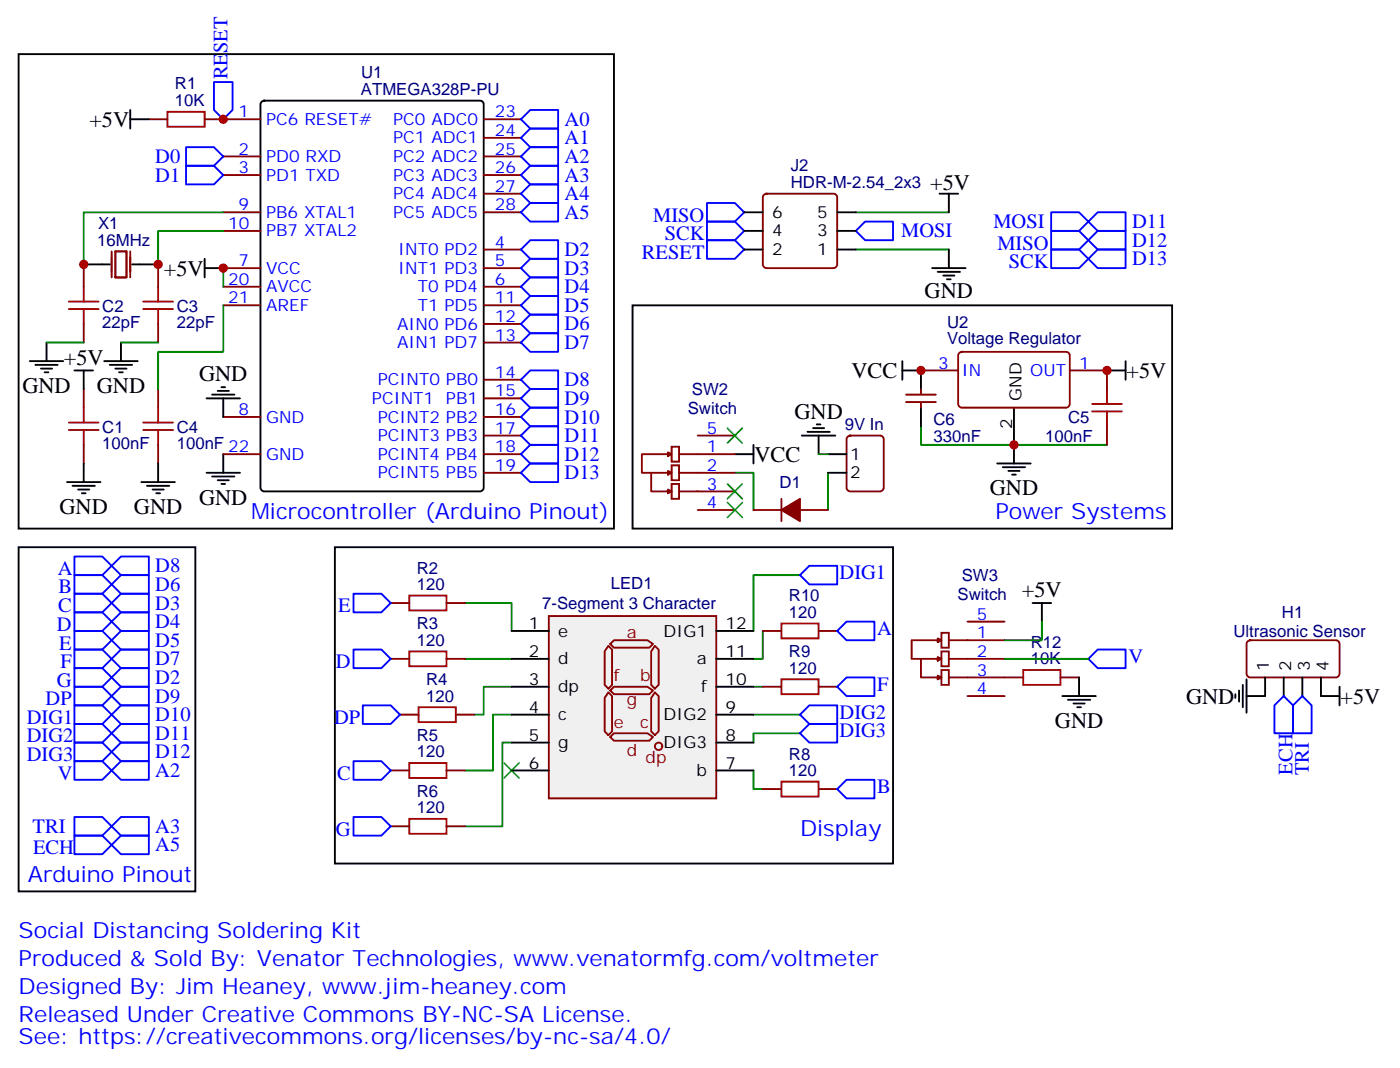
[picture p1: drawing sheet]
<svg xmlns="http://www.w3.org/2000/svg" width="265mm" height="202mm" viewBox="0 0 265 202" stroke-linecap="round" stroke-linejoin="round" font-family="sans-serif">
<g fill="none" stroke="#008700" stroke-width=".35">
<path d="M42.3 40.3h-26.4v10.5M42.3 43.8h-12.3v7M42.3 57.9v8.8h-12.3v7.1M42.3 50.8v3.6M8.8 64.9h7.1M22.9 64.9h7.1M139.3 89.6h3.6v7.1M155.2 86.1h1.8M157 89.6v7.1M174.6 80.8v3.5h35.3M88.2 114.3h8.8v5.3M144.6 119.6v5.3h-1.7"/>
<path d="M151.7 109h-8.8v10.6M88.2 124.9h8.8M97 130.2h-5.3v5.3h-1.7M97 135.5h-3.5v10.6h-5.3M142.9 130.2h1.7M142.9 135.5h8.8M151.7 139h-8.8v1.8M97 140.8h-1.8v15.9h-7M142.9 146.1v3.5h1.7"/>
</g>
<g fill="none" stroke="#000" stroke-width=".35">
<path d="M3.5 10.3h112.9v89.9h-112.9zM49.6 19.3l.5-.2h40.9a.71 .71 0 0 1 .7 .7v72.7a.76 .76 0 0 1-.7 .7h-40.9a.76 .76 0 0 1-.7-.7v-72.7zM24.7 22.6h3.5M24.7 20.8v3.6M15.9 50.1h4.9M25 50.1h5M38.8 50.8h3.5M38.8 49.1v3.5M119.9 57.9h102.3v42.3h-102.3zM5.6 68.5h6.4M6.7 69.2h4.2M7.8 69.9h2.1"/>
<path d="M8.5 70.6h.7M8.8 64.9v3.6M14.1 70.2h3.5M15.9 70.2v3.6M19.8 68.5h6.3M20.8 69.2h4.2M21.9 69.9h2.1M22.6 70.6h.7M22.9 64.9v3.6M39.2 75.5h6.3M40.2 74.8h4.2M41.3 74.1h2.1"/>
<path d="M42 73.4h.7M42.3 75.5v3.6M171.1 70.2h3.5v3.6M171.1 68.5v3.5M174.6 77.3v3.5M192.3 77.3v10.6M209.9 70.2h3.5M213.4 68.5v3.5M12.7 91.4h6.3M13.8 92.1h4.2M14.8 92.8h2.1M15.5 93.5h.7"/>
<path d="M15.9 87.9v3.5M26.8 91.4h6.4M27.9 92.1h4.2M28.9 92.8h2.1M29.6 93.5h.7M30 87.9v3.5M39.2 89.6h6.3M40.2 90.3h4.2M41.3 91.1h2.1M42 91.8h.7M42.3 86.1v3.5M139.3 86.1h3.6"/>
<path d="M142.9 84.3v3.6M152 82.6h6.4M153.1 81.9h4.2M154.2 81.2h2.1M154.9 80.5h.7M155.2 82.6v3.5M157 89.6h3.5M157 86.1h3.5M189.1 87.9h6.3M190.1 88.6h4.3M191.2 89.3h2.1M191.9 90h.7"/>
<path d="M3.5 103.8h33.5v65.2h-33.5zM63.5 103.8h105.8v59.9h-105.8z"/>
</g>
<g fill="none" stroke="#a10000" stroke-width=".35">
<path d="M31.7 21.2h7.1v2.8h-7.1zM13.1 58.6h5.6M13.1 57.2h5.6M15.9 54.4v2.8M15.9 58.6v2.8M27.2 58.6h5.6M27.2 57.2h5.6M30 54.4v2.8M30 58.6v2.8M15.9 77.3v2.8M30 77.3v2.8M207.1 78h5.6"/>
<path d="M207.1 76.6h5.6M209.9 73.8v2.8M209.9 78v2.8M13.1 80.1h5.6M13.1 81.5h5.6M15.9 81.5v2.8M27.2 80.1h5.6M27.2 81.5h5.6M30 81.5v2.8M77.6 112.9h7.1v2.8h-7.1zM148.2 118.2h7v2.8h-7zM77.6 123.5h7.1v2.8h-7.1z"/>
<path d="M79.4 134.1h7v2.8h-7zM148.2 128.8h7v2.8h-7zM77.6 155.3h7.1v2.8h-7.1zM77.6 144.7h7.1v2.8h-7.1zM148.2 148.2h7v2.8h-7z"/>
</g>
<g fill="none" stroke="#870000" stroke-width=".35">
<path d="M28.2 22.6h3.5M38.8 22.6h10.6M42.3 29.7h7.1M42.3 33.2h7.1M91.7 22.6h7.1M91.7 29.7h7.1M91.7 33.2h7.1M91.7 26.1h7.1M91.7 36.7h7.1M15.9 50.8v3.6M21.2 47.7v4.9M21.9 47.7h2.1v4.9h-2.1z"/>
<path d="M24.7 47.7v4.9M30 50.8v3.6M42.3 50.8h7.1M42.3 54.4h7.1M42.3 40.3h7.1M42.3 43.8h7.1M42.3 57.9h7.1M91.7 47.3h7.1M91.7 50.8h7.1M91.7 54.4h7.1M91.7 40.3h7.1M91.7 57.9h7.1"/>
<path d="M15.9 61.4v3.5M15.9 73.8v3.5M30 61.4v3.5M30 73.8v3.5M42.3 79.1h7.1M91.7 79.1h7.1M91.7 61.4h7.1M91.7 64.9h7.1M91.7 72h7.1M91.7 75.5h7.1M171.8 76.2h5.6M171.8 74.8h5.6"/>
<path d="M174.6 73.8v1M174.6 76.2v1.1M174.6 70.2h7.1M181.9 66.9l.5-.2h19.7a.71 .71 0 0 1 .7 .7v9.2a.76 .76 0 0 1-.7 .7h-19.7a.76 .76 0 0 1-.7-.7v-9.2zM202.8 70.2h7.1v3.6M15.9 84.3v3.6M30 84.3v3.6M42.3 86.1h7.1M91.7 82.6h7.1M91.7 86.1h7.1M91.7 89.6h7.1M123.5 89.6v3.6h3.9"/>
<path d="M126.6 92.8l.8 .4-.8 .3zM126.6 89.3l.8 .3-.8 .4zM126.6 85.8l.8 .3-.8 .4zM127 86.1h-5.3v3.5h5.7M127.4 84.7h1.4v2.8h-1.4zM127.4 88.2h1.4v2.9h-1.4zM127.4 91.8h1.4v2.8h-1.4zM128.8 86.1h10.5M128.8 89.6h10.5M128.8 93.2h10.5M132.3 96.7h7M132.3 82.6h7"/>
<path d="M142.9 96.7h5.3M148.2 94.6v4.2M151.7 96.7h5.3M160.7 82.8l.5-.2h5.7a.71 .71 0 0 1 .7 .7v9.2a.76 .76 0 0 1-.7 .7h-5.7a.76 .76 0 0 1-.7-.7v-9.2zM209.9 80.8v3.5M74.1 114.3h3.5M84.7 114.3h3.5M144.6 119.6h3.6M155.2 119.6h3.5M74.1 124.9h3.5M75.8 135.5h3.6M84.7 124.9h3.5"/>
<path d="M86.4 135.5h3.6M144.6 130.2h3.6M155.2 130.2h3.5M74.1 156.7h3.5M74.1 146.1h3.5M84.7 156.7h3.5M84.7 146.1h3.5M144.6 149.6h3.6M155.2 149.6h3.5"/>
</g>
<path d="M148.2 96.7l3.5-2.1v4.2z" fill="#870000" stroke="#870000" stroke-width=".35"/>
<g fill="none" stroke="#00f" stroke-width=".35">
<path d="M35.3 27.9h5.3l1.7 1.8-1.7 1.7h-5.3zM35.3 31.4h5.3l1.7 1.8-1.7 1.8h-5.3zM98.8 26.1l1.7-1.7h5.3v3.5h-5.3zM98.8 29.7l1.7-1.8h5.3v3.5h-5.3zM98.8 33.2l1.7-1.8h5.3v3.6h-5.3zM98.8 36.7l1.7-1.7h5.3v3.5h-5.3zM100.5 20.8h5.3v3.6h-5.3l-1.7-1.8zM98.8 40.3l1.7-1.8h5.3v3.5h-5.3zM98.8 47.3l1.7-1.8h5.3v3.6h-5.3zM98.8 50.8l1.7-1.7h5.3v3.5h-5.3zM98.8 57.9l1.7-1.8h5.3v3.6h-5.3zM100.5 52.6h5.3v3.5h-5.3l-1.7-1.7z"/>
<path d="M98.8 61.4l1.7-1.7h5.3v3.5h-5.3zM98.8 64.9l1.7-1.7h5.3v3.5h-5.3zM98.8 75.5l1.7-1.7h5.3v3.5h-5.3zM98.8 79.1l1.7-1.8h5.3v3.5h-5.3zM100.5 70.2h5.3v3.6h-5.3l-1.7-1.8zM98.8 82.6l1.7-1.8h5.3v3.5h-5.3zM98.8 86.1l1.7-1.8h5.3v3.6h-5.3zM98.8 89.6l1.7-1.7h5.3v3.5h-5.3zM14.1 119.6h5.3l1.8 1.8-1.8 1.8h-5.3zM14.1 116.1h5.3l1.8 1.8-1.8 1.7h-5.3zM14.1 112.6h5.3l1.8 1.7-1.8 1.8h-5.3zM14.1 109h5.3l1.8 1.8-1.8 1.8h-5.3z"/>
<path d="M14.1 105.5h5.3l1.8 1.8-1.8 1.7h-5.3zM21.2 107.3l1.7-1.8h5.3v3.5h-5.3zM21.2 110.8l1.7-1.8h5.3v3.6h-5.3zM21.2 114.3l1.7-1.7h5.3v3.5h-5.3zM22.9 116.1h5.3v3.5h-5.3l-1.7-1.7zM67 112.6h5.3l1.8 1.7-1.8 1.8h-5.3zM153.5 107.3h5.2v3.5h-5.2l-1.8-1.8zM158.7 119.6l1.8-1.7h5.3v3.5h-5.3zM14.1 130.2h5.3l1.8 1.8-1.8 1.7h-5.3zM14.1 126.7h5.3l1.8 1.7-1.8 1.8h-5.3zM14.1 137.3h5.3l1.8 1.7-1.8 1.8h-5.3zM14.1 123.2h5.3l1.8 1.7-1.8 1.8h-5.3z"/>
<path d="M14.1 133.7h5.3l1.8 1.8-1.8 1.8h-5.3zM21.2 139l1.7-1.7h5.3v3.5h-5.3zM21.2 135.5l1.7-1.8h5.3v3.6h-5.3zM21.2 132l1.7-1.8h5.3v3.5h-5.3zM21.2 124.9l1.7-1.7h5.3v3.5h-5.3zM21.2 121.4l1.7-1.8h5.3v3.6h-5.3zM21.2 128.4l1.7-1.7h5.3v3.5h-5.3zM67 123.2h5.3l1.8 1.7-1.8 1.8h-5.3zM68.8 133.7h5.3l1.7 1.8-1.7 1.8h-5.3zM151.7 135.5l1.8-1.8h5.2v3.6h-5.2zM151.7 139l1.8-1.7h5.2v3.5h-5.2zM158.7 130.2l1.8-1.8h5.3v3.6h-5.3z"/>
<path d="M14.1 140.8h5.3l1.8 1.8-1.8 1.7h-5.3zM14.1 144.3h5.3l1.8 1.8-1.8 1.7h-5.3zM21.2 142.6l1.7-1.8h5.3v3.5h-5.3zM21.2 146.1l1.7-1.8h5.3v3.5h-5.3zM67 144.3h5.3l1.8 1.8-1.8 1.7h-5.3zM67 154.9h5.3l1.8 1.8-1.8 1.7h-5.3zM158.7 149.6l1.8-1.8h5.3v3.6h-5.3z"/>
</g>
<path d="M137.9 81.2l2.9 2.8M137.9 91.8l2.9 2.8M137.9 95.3l2.9 2.8M140.8 81.2l-2.9 2.8M140.8 91.8l-2.9 2.8M140.8 95.3l-2.9 2.8M95.6 144.7l2.8 2.8M98.4 144.7l-2.8 2.8" fill="none" stroke="#3c3" stroke-width=".35"/>
<path d="M104.1 116.8h31.7v34.6h-31.7z" fill="#f0f0f0" stroke="#870000" stroke-width=".35"/>
<path d="M97 119.6h7.1M97 124.9h7.1M97 130.2h7.1M97 135.5h7.1M135.8 130.2h7.1M135.8 135.5h7.1M97 140.8h7.1M97 146.1h7.1M135.8 140.8h7.1M135.8 146.1h7.1" fill="none" stroke="#000" stroke-width=".35"/>
<path d="M115.4 122.4l.7 .8v6.7l-.7 .7-.7-.7v-6.4zM115.4 131.3l.7 .7v6.7l-.7 .7-.7-.7v-6.4zM115.7 122.1l.7-.7h6.4l1 .7-.7 .7h-6.7zM115.7 130.9l.7-.7h6.4l1 .7-.7 .7h-6.7zM116.4 139h6.4l1 .7-.7 .7h-6.7l-.7-.7zM124.2 122.4l.7 .8v6.7l-.7 .7-.7-.7v-6.4zM124.2 131.3l.7 .7v6.7l-.7 .7-.7-.7v-6.4z" fill="none" stroke="#870000" stroke-width=".35"/>
<circle cx="124.9" cy="141.5" r=".71" fill="#f0f0f0" stroke="#870000" stroke-width=".35"/>
<g fill="none" stroke="#000" stroke-width=".35">
<path d="M178.2 36.7h3.5M179.9 36.7v3.6M141.1 47.3h3.5M141.1 43.8h3.5M141.1 40.3h3.5M158.7 47.3h3.6M158.7 43.8h3.6M158.7 40.3h3.6M176.7 50.8h6.4M177.8 51.5h4.2M178.9 52.2h2.1M179.6 53h.7"/>
<path d="M179.9 47.3v3.5M135.8 119.6h7.1M195.8 114.3h3.5M197.6 114.3v3.6M135.8 124.9h7.1M201.4 132h6.4M202.5 132.7h4.2M203.6 133.4h2.1M204.3 134.1h.7M204.6 128.4v3.6M234.2 131.6v.7M234.9 130.9v2.1"/>
<path d="M235.7 129.9v4.2M236.4 128.8v6.3M239.9 128.4v3.6h-3.5M243.4 128.4v3.6M246.9 128.4v3.6M250.5 128.4v3.6h3.5M254 130.2v3.5"/>
</g>
<g fill="none" stroke="#870000" stroke-width=".35">
<path d="M144.9 36.9l.4-.2h12.7a.71 .71 0 0 1 .7 .7v12.7a.76 .76 0 0 1-.7 .7h-12.7a.76 .76 0 0 1-.7-.7v-12.7zM178.5 120h1.4v2.8h-1.4zM183.4 117.9h7.1M174.6 124.9v3.5h3.9M177.8 128.1l.7 .3-.7 .4zM177.8 124.6l.7 .3-.7 .4zM177.8 121l.7 .4-.7 .3zM178.2 121.4h-5.3v3.5h5.6M178.5 123.5h1.4v2.8h-1.4zM178.5 127h1.4v2.9h-1.4zM179.9 128.4h14.1M179.9 121.4h10.6"/>
<path d="M179.9 124.9h10.6M183.4 132h7.1M201.1 128.4h3.5M236.6 121.6l.5-.2h16.2a.71 .71 0 0 1 .7 .7v5.6a.76 .76 0 0 1-.7 .7h-16.2a.76 .76 0 0 1-.7-.7v-5.6z"/>
</g>
<path d="M194 127h7.1v2.9h-7.1z" fill="none" stroke="#a10000" stroke-width=".35"/>
<path d="M162.3 47.3h17.6M162.3 40.3h17.6M197.6 117.9v3.5h-7.1M190.5 124.9h15.9" fill="none" stroke="#008700" stroke-width=".35"/>
<g fill="none" stroke="#00f" stroke-width=".35">
<path d="M40.6 15.6h3.5v5.2l-1.8 1.8-1.7-1.8zM134.1 38.5h5.2l1.8 1.8-1.8 1.7h-5.2zM134.1 45.5h5.2l1.8 1.8-1.8 1.8h-5.2zM134.1 42h5.2l1.8 1.8-1.8 1.7h-5.2zM162.3 43.8l1.7-1.8h5.3v3.5h-5.3zM199.3 43.8h5.3l1.8 1.7-1.8 1.8h-5.3zM199.3 47.3h5.3l1.8 1.8-1.8 1.7h-5.3zM199.3 40.3h5.3l1.8 1.7-1.8 1.8h-5.3zM206.4 42l1.7-1.7h5.3v3.5h-5.3zM206.4 45.5l1.7-1.7h5.3v3.5h-5.3zM206.4 49.1l1.7-1.8h5.3v3.5h-5.3zM206.4 124.9l1.7-1.7h5.3v3.5h-5.3z"/>
<path d="M243.4 132l1.8 1.7v5.3h-3.5v-5.3zM246.9 132l1.8 1.7v5.3h-3.5v-5.3zM14.1 154.9h5.3l1.8 1.8-1.8 1.7h-5.3zM14.1 158.4h5.3l1.8 1.8-1.8 1.8h-5.3zM22.9 154.9h5.3v3.5h-5.3l-1.7-1.7zM21.2 160.2l1.7-1.8h5.3v3.6h-5.3z"/>
</g>
<g fill="#c00">
<circle cx="15.9" cy="50.1" r=".88"/>
<circle cx="30" cy="50.1" r=".88"/>
<circle cx="209.9" cy="70.2" r=".88"/>
<circle cx="192.3" cy="84.3" r=".88"/>
<circle cx="174.6" cy="70.2" r=".88"/>
<circle cx="42.3" cy="50.8" r=".88"/>
<circle cx="42.3" cy="22.6" r=".88"/>
</g>
<g font-size="4.2">
<text x="17" y="24.1">+5V</text>
<text x="176.4" y="36">+5V</text>
<text x="31.1" y="52.3">+5V</text>
<text x="175.3" y="56.5">GND</text>
<text x="12.1" y="69.1">+5V</text>
<text x="161.5" y="71.7">VCC</text>
<text x="213.6" y="71.6">+5V</text>
<text x="4.2" y="74.6">GND</text>
<text x="18.4" y="74.6">GND</text>
<text x="37.8" y="72.3">GND</text>
<text x="150.6" y="79.4">GND</text>
<text x="143.1" y="87.6">VCC</text>
<text x="37.7" y="95.7">GND</text>
<text x="187.7" y="93.9">GND</text>
<text x="11.3" y="97.5">GND</text>
<text x="25.4" y="97.5">GND</text>
<text x="193.8" y="113.2">+5V</text>
<text x="224.9" y="133.4">GND</text>
<text x="254.2" y="133.4">+5V</text>
<text x="200" y="138.1">GND</text>
</g>
<g font-size="4.2" fill="#00f">
<text x="47.6" y="98.5">Microcontroller (Arduino Pinout)</text>
<text x="188.7" y="98.5">Power Systems</text>
<text x="151.7" y="158.4">Display</text>
<text x="5.3" y="167.3">Arduino Pinout</text>
<text x="3.5" y="177.8">Social Distancing Soldering Kit</text>
<text x="3.5" y="183.1">Produced &amp; Sold By: Venator Technologies, www.venatormfg.com/voltmeter</text>
<text x="3.5" y="188.4">Designed By: Jim Heaney, www.jim-heaney.com</text>
<text x="3.5" y="193.7">Released Under Creative Commons BY-NC-SA License.</text>
<text x="3.5" y="197.9">See: https://creativecommons.org/licenses/by-nc-sa/4.0/</text>
</g>
<g font-size="3.9" fill="#00f">
<text x="43.1" y="15" transform="rotate(-90 43.1 15)">RESET</text>
<text x="107.1" y="23.8">A0</text>
<text x="107.1" y="27.4">A1</text>
<text x="29.4" y="30.9">D0</text>
<text x="29.4" y="34.4">D1</text>
<text x="107.1" y="30.9">A2</text>
<text x="107.1" y="34.4">A3</text>
<text x="107.1" y="38">A4</text>
<text x="107.1" y="41.5">A5</text>
<text x="123.9" y="42">MISO</text>
<text x="126" y="45.5">SCK</text>
<text x="170.9" y="45">MOSI</text>
<text x="188.4" y="43.2">MOSI</text>
<text x="189.1" y="47.3">MISO</text>
<text x="214.7" y="46.8">D12</text>
<text x="214.7" y="43.3">D11</text>
<text x="107.1" y="48.5">D2</text>
<text x="107.1" y="52.1">D3</text>
<text x="121.7" y="49.1">RESET</text>
<text x="191.3" y="50.8">SCK</text>
<text x="214.7" y="50.3">D13</text>
<text x="107.1" y="55.6">D4</text>
<text x="107.1" y="59.1">D5</text>
<text x="107.1" y="62.7">D6</text>
<text x="107.1" y="66.2">D7</text>
<text x="107.1" y="73.2">D8</text>
<text x="107.1" y="76.8">D9</text>
<text x="107.1" y="80.3">D10</text>
<text x="107.1" y="83.8">D11</text>
<text x="107.1" y="87.4">D12</text>
<text x="107.1" y="90.9">D13</text>
<text x="11" y="109">A</text>
<text x="11.1" y="112.5">B</text>
<text x="29.5" y="108.5">D8</text>
<text x="29.5" y="112">D6</text>
<text x="159.2" y="109.8">DIG1</text>
<text x="10.8" y="119.6">D</text>
<text x="11" y="116.1">C</text>
<text x="29.5" y="119.1">D4</text>
<text x="29.5" y="115.6">D3</text>
<text x="64.1" y="116.1">E</text>
<text x="11.2" y="123.2">E</text>
<text x="29.5" y="122.6">D5</text>
<text x="166.3" y="120.4">A</text>
<text x="214" y="125.7">V</text>
<text x="10.8" y="130.2">G</text>
<text x="11.5" y="126.6">F</text>
<text x="29.5" y="126.2">D7</text>
<text x="29.5" y="129.7">D2</text>
<text x="63.7" y="126.7">D</text>
<text x="166.3" y="131">F</text>
<text x="5.1" y="137.2">DIG1</text>
<text x="8.7" y="133.7">DP</text>
<text x="29.5" y="136.7">D10</text>
<text x="29.5" y="133.2">D9</text>
<text x="63.3" y="137.3">DP</text>
<text x="159.2" y="136.2">DIG2</text>
<text x="5.1" y="140.8">DIG2</text>
<text x="29.5" y="143.8">D12</text>
<text x="29.5" y="140.3">D11</text>
<text x="159.2" y="139.8">DIG3</text>
<text x="5.1" y="144.3">DIG3</text>
<text x="11" y="147.9">V</text>
<text x="29.5" y="147.3">A2</text>
<text x="63.9" y="147.8">C</text>
<text x="245.1" y="146.9" transform="rotate(-90 245.1 146.9)">ECH</text>
<text x="248.2" y="147" transform="rotate(-90 248.2 147)">TRI</text>
<text x="166.3" y="150.4">B</text>
<text x="6.2" y="157.9">TRI</text>
<text x="6.3" y="161.9">ECH</text>
<text x="29.5" y="157.9">A3</text>
<text x="29.5" y="161.4">A5</text>
<text x="63.7" y="158.4">G</text>
</g>
<g font-size="3.2" fill="#000080">
<text x="33.2" y="17">R1</text>
<text x="68.5" y="14.9">U1</text>
<text x="33.2" y="20.1">10K</text>
<text x="68.4" y="18">ATMEGA328P-PU</text>
<text x="150" y="35.7">HDR-M-2.54_2x3</text>
<text x="150" y="32.5">J2</text>
<text x="18.4" y="46.7">16MHz</text>
<text x="18.6" y="43.5">X1</text>
<text x="19.4" y="59.1">C2</text>
<text x="33.5" y="59.1">C3</text>
<text x="19.4" y="62.2">22pF</text>
<text x="33.5" y="62.2">22pF</text>
<text x="179.6" y="65.3">Voltage Regulator</text>
<text x="179.6" y="62.2">U2</text>
<text x="131.2" y="74.9">SW2</text>
<text x="19.4" y="82">C1</text>
<text x="33.5" y="82">C4</text>
<text x="130.4" y="78.4">Switch</text>
<text x="160.2" y="81.5">9V In</text>
<text x="177" y="83.7">330nF</text>
<text x="177" y="80.5">C6</text>
<text x="198.2" y="83.7">100nF</text>
<text x="202.5" y="80.2">C5</text>
<text x="19.4" y="85.1">100nF</text>
<text x="33.5" y="85.1">100nF 22</text>
<text x="147.8" y="92.5">D1</text>
<text x="79" y="111.9">120</text>
<text x="79" y="108.8">R2</text>
<text x="115.8" y="111.7">LED1</text>
<text x="181.6" y="113.7">Switch</text>
<text x="182.4" y="110.2">SW3</text>
<text x="79" y="119.3">R3</text>
<text x="102.8" y="115.5">7-Segment 3 Character</text>
<text x="149.6" y="117.2">120</text>
<text x="149.6" y="114">R10</text>
<text x="243.1" y="117.2">H1</text>
<text x="79" y="122.4">120</text>
<text x="149.6" y="124.6">R9</text>
<text x="195.5" y="126">10K</text>
<text x="195.5" y="122.8">R12</text>
<text x="233.9" y="120.8">Ultrasonic Sensor</text>
<text x="80.8" y="129.9">R4</text>
<text x="149.6" y="127.7">120</text>
<text x="80.8" y="133">120</text>
<text x="79" y="143.6">120</text>
<text x="79" y="140.5">R5</text>
<text x="149.6" y="147.1">120</text>
<text x="149.6" y="144">R8</text>
<text x="79" y="154.2">120</text>
<text x="79" y="151.1">R6</text>
</g>
<g font-size="3.2" fill="#00f">
<text x="45.3" y="22.3">1</text>
<text x="50.4" y="23.7">PC6 RESET#</text>
<text x="74.6" y="23.7">PC0 ADC0</text>
<text x="93.8" y="22.3">23</text>
<text x="45.3" y="29.3">2</text>
<text x="74.6" y="27.2">PC1 ADC1</text>
<text x="93.8" y="25.8">24</text>
<text x="93.8" y="29.3">25</text>
<text x="45.3" y="32.8">3</text>
<text x="50.4" y="30.7">PD0 RXD</text>
<text x="50.4" y="34.3">PD1 TXD</text>
<text x="74.6" y="30.7">PC2 ADC2</text>
<text x="74.6" y="34.3">PC3 ADC3</text>
<text x="93.8" y="32.8">26</text>
<text x="45.3" y="39.9">9</text>
<text x="50.4" y="41.3">PB6 XTAL1</text>
<text x="74.6" y="37.8">PC4 ADC4</text>
<text x="74.6" y="41.3">PC5 ADC5</text>
<text x="93.8" y="36.4">27</text>
<text x="93.8" y="39.9">28</text>
<text x="43.2" y="43.4">10</text>
<text x="50.4" y="44.8">PB7 XTAL2</text>
<text x="93.8" y="47">4</text>
<text x="45.3" y="50.5">7</text>
<text x="50.4" y="51.9">VCC</text>
<text x="75.5" y="48.4">INT0 PD2</text>
<text x="75.5" y="51.9">INT1 PD3</text>
<text x="93.8" y="50.5">5</text>
<text x="43.2" y="54">20</text>
<text x="43.2" y="57.5">21</text>
<text x="50.4" y="55.4">AVCC</text>
<text x="50.4" y="58.9">AREF</text>
<text x="79.2" y="55.4">T0 PD4</text>
<text x="79.2" y="58.9">T1 PD5</text>
<text x="93.8" y="54">6</text>
<text x="93.8" y="57.5">11</text>
<text x="75.3" y="62.5">AIN0 PD6</text>
<text x="93.8" y="61.1">12</text>
<text x="93.8" y="64.6">13</text>
<text x="75.3" y="66">AIN1 PD7</text>
<text x="93.8" y="71.6">14</text>
<text x="177.9" y="69.9">3</text>
<text x="182.4" y="71.3">IN</text>
<text x="195.4" y="71.3">OUT</text>
<text x="204.6" y="69.9">1</text>
<text x="70.5" y="76.6">PCINT1</text>
<text x="71.6" y="73.1">PCINT0 PB0</text>
<text x="84.6" y="76.6">PB1</text>
<text x="93.8" y="75.2">15</text>
<text x="45.3" y="78.7">8</text>
<text x="50.4" y="80.1">GND</text>
<text x="71.6" y="80.1">PCINT2 PB2</text>
<text x="71.6" y="83.6">PCINT3 PB3</text>
<text x="93.8" y="78.7">16</text>
<text x="93.8" y="82.2">17</text>
<text x="134.1" y="82.2">5</text>
<text x="50.4" y="87.2">GND</text>
<text x="71.6" y="87.2">PCINT4 PB4</text>
<text x="93.8" y="85.8">18</text>
<text x="93.8" y="89.3">19</text>
<text x="134.1" y="89.3">2</text>
<text x="134.1" y="85.8">1</text>
<text x="71.6" y="90.7">PCINT5 PB5</text>
<text x="134.1" y="92.8">3</text>
<text x="134.1" y="96.3">4</text>
<text x="185.2" y="117.5">5</text>
<text x="185.2" y="124.6">2</text>
<text x="185.2" y="121">1</text>
<text x="185.2" y="128.1">3</text>
<text x="185.2" y="131.6">4</text>
</g>
<g font-size="3.2">
<text x="146.4" y="41.3">6</text>
<text x="155" y="41.3">5</text>
<text x="146.4" y="44.8">4</text>
<text x="155" y="44.8">3</text>
<text x="146.4" y="48.4">2</text>
<text x="155" y="48.4">1</text>
<text x="193.7" y="76" transform="rotate(-90 193.7 76)">GND</text>
<text x="191.9" y="81.3" transform="rotate(-90 191.9 81.3)">2</text>
<text x="161.2" y="87.2">1</text>
<text x="161.2" y="90.7">2</text>
<text x="100.3" y="119.3">1</text>
<text x="137.6" y="119.3">12</text>
<text x="100.3" y="124.6">2</text>
<text x="105.8" y="120.7">e</text>
<text x="105.8" y="126">d</text>
<text x="125.8" y="120.7">DIG1</text>
<text x="132.2" y="126">a</text>
<text x="137.6" y="124.6">11</text>
<text x="100.3" y="129.9">3</text>
<text x="105.8" y="131.3">dp</text>
<text x="132.9" y="131.3">f</text>
<text x="137.6" y="129.9">10</text>
<text x="240.6" y="127.1" transform="rotate(-90 240.6 127.1)">1</text>
<text x="244.8" y="127.1" transform="rotate(-90 244.8 127.1)">2</text>
<text x="248.4" y="127.1" transform="rotate(-90 248.4 127.1)">3</text>
<text x="251.9" y="127.1" transform="rotate(-90 251.9 127.1)">4</text>
<text x="100.3" y="135.1">4</text>
<text x="105.8" y="136.6">c</text>
<text x="125.8" y="136.6">DIG2</text>
<text x="137.6" y="135.1">9</text>
<text x="100.3" y="140.4">5</text>
<text x="105.8" y="141.9">g</text>
<text x="125.8" y="141.9">DIG3</text>
<text x="137.6" y="140.4">8</text>
<text x="100.3" y="145.7">6</text>
<text x="132.1" y="147.1">b</text>
<text x="137.6" y="145.7">7</text>
</g>
<g font-size="3.2" fill="#800">
<text x="118.9" y="121">a</text>
<text x="116.4" y="129.2">f</text>
<text x="121.4" y="129.2">b</text>
<text x="116.4" y="138">e</text>
<text x="118.9" y="133.7">g</text>
<text x="121.4" y="138">c</text>
<text x="118.9" y="143.3">d</text>
<text x="122.4" y="144.7">dp</text>
</g>
</svg>
